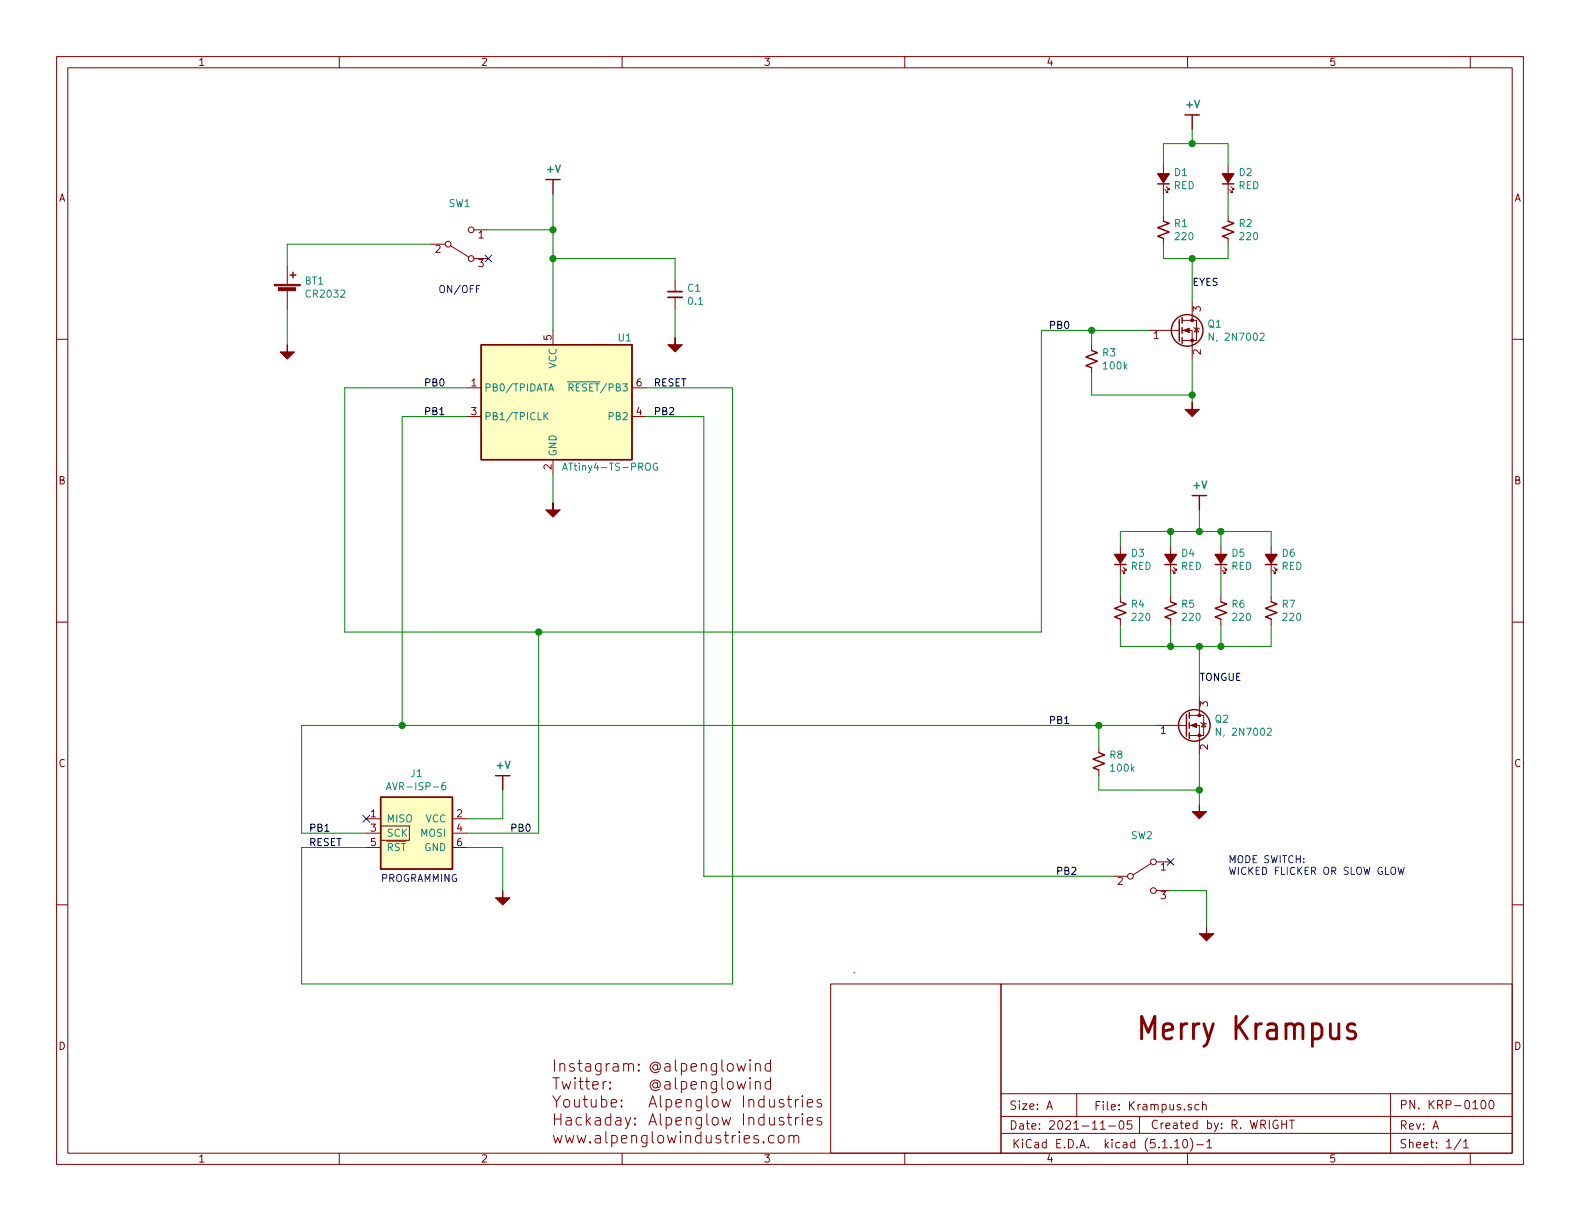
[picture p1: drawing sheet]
<svg xmlns="http://www.w3.org/2000/svg" width="279mm" height="216mm" viewBox="0 0 279 216" stroke-linecap="round" stroke-linejoin="round" font-family="sans-serif">
<g fill="none" stroke="#840000" stroke-width=".18">
<path d="M10 10h259.4v195.9h-259.4zM12 12h255.4v191.9h-255.4zM60 10v2M110 10v2M160 10v2M210 10v2M260 10v2M98.4 31.8h.1M205.7 29.2v5.1M205.7 38.1v1M206 33.5l.5 .5h-.3h.3v-.2M206.2 33l.6 .5h-.3h.3v-.2"/>
<path d="M211.5 20.3h.1M217.2 29.2v5.1M217.2 38.1v1M217.4 33.5l.5 .5h-.2h.2v-.2M217.7 33l.5 .5h-.3h.3v-.2M10 60h2M50.8 47v3.3M50.8 51.3v3.3M76.2 43.2h2.5M79.6 43.4l3.3 2.1M83.8 40.6h2.6M83.8 45.7h2.6"/>
<path d="M97.8 58.4v2.6M119.4 49.5v2.1M119.4 52.6v2M203.2 58.4h5.3M205.7 42.2v1M209 58.4h1.8v5.1M209 56.6h2.6v3.6h-2.6M210.8 53.3v3.3M211.1 57.9l.1 .1h.8l.1 .2M211.6 58l.4 .7h-.8zM217.2 42.2v1M267.4 60h2"/>
<path d="M82.5 68.6h2.6M82.5 73.7h2.6M111.8 68.6h2.5M111.8 73.7h2.5M193 61v1M193 65v1M97.8 81.3v2.5M198.1 96.5v5.1M207 96.5v5.1M212.7 87.6h.1M215.9 96.5v5.1M224.8 96.5v5.1"/>
<path d="M10 110h2M198.1 105.4v1M198.1 109.5v1M198.4 100.8l.5 .5h-.3h.3v-.2M198.6 100.3l.5 .5h-.2h.2v-.2M207 105.4v1M207 109.5v1M207.3 100.8l.5 .5h-.3h.3v-.2M207.5 100.3l.5 .5h-.2h.2v-.2M215.9 105.4v1M215.9 109.5v1M216.2 100.8l.5 .5h-.3h.3v-.2"/>
<path d="M216.4 100.3l.5 .5h-.2h.2v-.2M224.8 105.4v1M224.8 109.5v1M225 100.8l.6 .5h-.3h.3v-.2M225.3 100.3l.5 .5h-.2h.2v-.2M267.4 110h2M89.5 137.2h.1M194.3 132.1v1M194.3 136.1v1.1M204.5 128.3h5.3M210.3 128.3h1.8v5.1M210.3 126.5h2.6v3.5h-2.6"/>
<path d="M212.1 123.2v3.3M212.3 127.8l.2 .1h.7l.2 .1M212.9 127.9l.3 .6h-.7zM10 160h2M64.8 144.8h2.5M64.8 147.3h2.5M64.8 149.9h2.5M67.3 146.1h5.1v2.5h-5.1zM80 144.8h2.5M80 147.3h2.5M80 149.9h2.5M196.8 154.9h2.6"/>
<path d="M203.6 152.7l-3.2 2M204.5 152.4h2.5M204.5 157.5h2.5M267.4 160h2M146.9 174h30.1v29.9h-30.1zM151 172h.1M177 174h90.4v29.9h-90.4zM97.8 193.8l.6 1 .7-1M97.8 190.6h1.1M98 187.4v2M98 196.9v2M98 197.9h1.2"/>
<path d="M98.3 190.6v2M98.4 194.8v1M99 188.3a.52 .52 0 0 1 .8-.1l.1 1.2M99 188.1v1.3M99.2 196.9v2M99.4 191.2l.4 1.4 .4-1 .3 1 .4-1.4M99.8 194.6a.55 .55 0 0 1 .5-.2 .55 .55 0 0 1 .4 .4v.6a.55 .55 0 0 1-.5 .4 .55 .55 0 0 1-.5-.4zM100.2 197.7l.2-.1 .5 .1 .1 1.2M101 198.1l-.6 .1a.39 .39 0 0 0-.4 .4 .39 .39 0 0 0 .4 .3l.6-.1M101.5 188.2l-.2-.1-.5 .1v.4a.74 .74 0 0 1 .8 .4l-.1 .3-.2 .1-.6-.1M101.6 194.4l.1 1.3a.52 .52 0 0 0 .7-.1M101.7 190.6l-.1 .1h.2l-.1-.1v.2"/>
<path d="M101.7 191.2v1.4M102.2 188.1h.7M102.4 191.2h.7M102.4 187.4v1.7l.1 .2 .4 .1M102.4 194.4v1.4M102.6 190.6v1.7l.1 .2 .4 .1M102.8 197.7l-.5-.1-.4 .4v.6l.2 .2 .2 .1 .5-.1M103.1 194.4h.8M103.4 193.8v1.7l.1 .2 .4 .1M103.5 191.2h.8M103.6 188.2l.2-.1 .6 .1v1.2M103.7 196.9v2"/>
<path d="M103.8 190.6v1.7l.1 .2 .4 .1M103.9 198.2l.5 .7M104.4 188.5l-.6 .1a.39 .39 0 0 0-.3 .4 .39 .39 0 0 0 .3 .4l.6-.1M104.4 197.6l-.7 .7M104.5 194.4l.1 1.3a.52 .52 0 0 0 .8-.1M104.8 191.9l1-.2-.1-.4-.6-.1-.3 .3 .1 1 .2 .1 .6-.1M105.3 197.7l.2-.1 .6 .1 .1 1.2M105.4 194.4v1.4M106.2 198.1l-.7 .1a.39 .39 0 0 0-.3 .4 .39 .39 0 0 0 .3 .3l.7-.1M106.3 188.1v1.6a.56 .56 0 0 1-.9 .3M106.3 188.2l-.6-.1-.4 .3v.6l.2 .3 .2 .1 .6-.1M106.4 194.5l.5-.1 .4 .4v.6l-.2 .3-.2 .1-.5-.1"/>
<path d="M106.4 193.8v2M106.7 191.2v1.4M107.2 191.2l-.4 .1-.1 .3M107.2 188.1v1.3M107.8 188.1l-.4 .1-.2 .2M107.9 192.4l.1 .1-.1 .1-.1-.1 .1-.1v.2M107.9 191.3l.1 .1h-.2l.1-.1v.2M108 197.7l-.6-.1-.4 .4v.6l.2 .2 .2 .1 .6-.1M108 196.9v2M108.1 195.1l.9-.2-.1-.4-.5-.1-.3 .3 .1 1 .2 .1 .5-.1M108.5 188.2l.2-.1 .5 .1 .1 1.2M108.9 197.7l.2-.1 .6 .1 .1 1.2"/>
<path d="M109.3 188.5l-.6 .1a.39 .39 0 0 0-.3 .4 .39 .39 0 0 0 .3 .4l.6-.1M109.8 198.1l-.7 .1a.39 .39 0 0 0-.3 .4 .39 .39 0 0 0 .3 .3l.7-.1M109.9 195.6l.1 .1-.1 .1-.1-.1 .1-.1v.2M109.9 194.5l.1 .1h-.2l.1-.1v.2M110.3 188.3a.49 .49 0 0 1 .9 0v1.1M110.3 188.1v1.3M110.6 197.6l.4 1.3M111.2 188.3v-.1a.5 .5 0 0 1 .8 .1v1.1M111.5 197.6l-.7 1.8-.2 .2M112.3 198.7l.1 .1-.1 .1-.1-.1 .1-.1v.2M112.3 197.7l.1 .1h-.2l.1-.1v.2M113 189.2l.1 .1-.1 .1-.1-.1 .1-.1v.2"/>
<path d="M113 188.2l.1 .1h-.2l.1-.1v.1M114.8 195.8l.6-2 .7 2M114.8 198.9l.6-2 .7 2M115 195.2h.9M115 198.3h.9M116.3 188.4a.48 .48 0 0 0-.7 0 .48 .48 0 0 0 0 .7 .48 .48 0 0 0 .7-.1M116.3 188.3v.7h.4a.89 .89 0 0 0-.7-1.2 .89 .89 0 0 0-1 .9 .96 .96 0 0 0 .5 .9 .96 .96 0 0 0 1.1-.2M116.3 191.6a.48 .48 0 0 0-.7 0 .48 .48 0 0 0 0 .7 .48 .48 0 0 0 .7-.1M116.3 191.4v.8h.4a.89 .89 0 0 0-.7-1.2 .89 .89 0 0 0-1 .9 .96 .96 0 0 0 .5 .9 .96 .96 0 0 0 1.1-.2M116.8 193.8v1.7l.2 .3M116.8 196.9v1.7l.2 .3M117.6 188.2l.2-.1 .6 .1 .1 1.2"/>
<path d="M117.6 191.3l.2-.1 .6 .1 .1 1.3M117.8 194.5l.6-.1 .4 .4v.6l-.2 .3-.2 .1-.6-.1M117.8 197.7l.6-.1 .4 .4v.6l-.2 .2-.2 .1-.6-.1M117.8 194.4v2M117.8 197.6v2M118.5 188.5l-.7 .1a.39 .39 0 0 0-.3 .4 .39 .39 0 0 0 .3 .4l.7-.1M118.5 191.7l-.7 .1a.39 .39 0 0 0-.3 .4 .39 .39 0 0 0 .3 .4l.7-.1M119.4 187.4v1.7l.3 .3M119.4 190.6v1.7l.3 .3M119.5 195.1l1-.2-.1-.4-.6-.1-.3 .3 .1 1 .2 .1 .6-.1M119.5 198.2l1-.1-.1-.4-.6-.1-.3 .3 .1 .9 .2 .1 .6-.1M120.5 188.2l.6-.1 .3 .3v.6l-.1 .3-.2 .1-.6-.1"/>
<path d="M120.5 191.3l.6-.1 .3 .4v.6l-.1 .3-.2 .1-.6-.1M120.5 188.1v2M120.5 191.2v2M121.4 194.6a.47 .47 0 0 1 .8 .1v1.1M121.4 197.8a.47 .47 0 0 1 .8 .1v1M121.4 194.4v1.4M121.4 197.6v1.3M122.2 188.7l1-.2-.1-.3-.6-.1-.3 .2 .1 1 .2 .1 .6-.1M122.2 191.9l1-.2-.1-.4-.6-.1-.3 .3 .1 1 .2 .1 .6-.1M124 188.3a.52 .52 0 0 1 .8-.1l.1 1.2M124 191.4a.52 .52 0 0 1 .8-.1l.1 1.3M124 194.4v1.6a.56 .56 0 0 1-.8 .3"/>
<path d="M124 194.5l-.6-.1-.3 .4v.6l.2 .3 .1 .1 .6-.1M124 197.6v1.6a.56 .56 0 0 1-.8 .3M124 197.7l-.6-.1-.3 .4v.6l.2 .2 .1 .1 .6-.1M124 188.1v1.3M124 191.2v1.4M125 193.8v1.7l.3 .3M125 196.9v1.7l.3 .3M126 194.6a.55 .55 0 0 1 .6-.2 .55 .55 0 0 1 .4 .4v.6a.55 .55 0 0 1-.5 .4 .55 .55 0 0 1-.6-.4zM126 197.8a.55 .55 0 0 1 .6-.2 .55 .55 0 0 1 .4 .4v.6a.55 .55 0 0 1-.5 .4 .55 .55 0 0 1-.6-.4zM126.7 188.1v1.6a.54 .54 0 0 1-.9 .3M126.7 188.2l-.6-.1-.3 .3v.6l.1 .3 .2 .1 .6-.1M126.7 191.2v1.7a.54 .54 0 0 1-.9 .2"/>
<path d="M126.7 191.3l-.6-.1-.3 .4v.6l.1 .3 .2 .1 .6-.1M127.7 187.4v1.7l.2 .3M127.7 190.6v1.7l.2 .3M127.7 194.4l.3 1.4 .4-1 .4 1 .4-1.4M127.7 197.6l.3 1.3 .4-.9 .4 .9 .4-1.3M128.7 188.3a.55 .55 0 0 1 .5-.2 .55 .55 0 0 1 .5 .3v.6a.54 .54 0 0 1-.6 .4 .54 .54 0 0 1-.5-.4zM128.7 191.4a.55 .55 0 0 1 .5-.2 .55 .55 0 0 1 .5 .4v.6a.54 .54 0 0 1-.6 .4 .54 .54 0 0 1-.5-.4zM130.3 188.1l.4 1.3 .4-1 .4 1 .4-1.3M130.3 191.2l.4 1.4 .4-1 .4 1 .4-1.4M131.5 193.8v2M131.5 196.9v2M132.4 194.6a.52 .52 0 0 1 .8-.1l.1 1.3"/>
<path d="M132.4 197.8a.52 .52 0 0 1 .8-.1l.1 1.2M132.4 194.4v1.4M132.4 197.6v1.3M132.6 187.4l-.1 .1 .1 .1v-.2v.2M132.6 190.6l-.1 .1h.2l-.1-.1v.2M132.6 188.1v1.3M132.6 191.2v1.4M133.6 188.3a.52 .52 0 0 1 .7-.1l.1 1.2M133.6 191.4a.52 .52 0 0 1 .7-.1l.1 1.3M133.6 188.1v1.3M133.6 191.2v1.4M135.1 194.5l-.6-.1-.3 .4v.6l.1 .3 .2 .1 .6-.1"/>
<path d="M135.1 197.7l-.6-.1-.3 .4v.6l.1 .2 .2 .1 .6-.1M135.1 193.8v2M135.1 196.9v2M136.1 194.4l.1 1.3a.52 .52 0 0 0 .7-.1M136.1 197.6l.1 1.2a.52 .52 0 0 0 .7-.1M136.2 188.2l-.5-.1-.4 .3v.6l.2 .3 .2 .1 .5-.1M136.2 191.3l-.5-.1-.4 .4v.6l.2 .3 .2 .1 .5-.1M136.2 187.4v2M136.2 190.6v2M136.9 194.4v1.4M136.9 197.6v1.3M138.6 194.5l-.2-.1-.5 .1v.5a.74 .74 0 0 1 .8 .4l-.1 .3-.2 .1-.6-.1"/>
<path d="M138.6 197.7l-.2-.1-.5 .1v.5a.74 .74 0 0 1 .8 .4l-.1 .2-.2 .1-.6-.1M139.2 194.4h.8M139.2 197.6h.8M139.5 193.8v1.7l.1 .2 .4 .1M139.5 196.9v1.7l.1 .2 .4 .1M140.7 194.4v1.4M140.7 197.6v1.3M141.2 194.4l-.4 .1-.1 .3M141.2 197.6l-.4 .1-.1 .3M141.9 193.8l-.1 .1h.2l-.1-.1v.1M141.9 196.9l-.1 .1h.2l-.1-.1v.2M141.9 194.4v1.4"/>
<path d="M141.9 197.6v1.3M142.7 195.1l1-.2-.1-.4-.5-.1-.4 .3 .1 1 .3 .1 .5-.1M142.7 198.2l1-.1-.1-.4-.5-.1-.4 .3 .1 .9 .3 .1 .5-.1M145.2 194.5l-.4-.1-.3 .3 .1 .3 .6 .2 .1 .2-.1 .3-.1 .1-.6-.1M145.2 197.7l-.4-.1-.3 .3 .1 .3 .6 .1 .1 .3-.1 .2-.1 .1-.6-.1M177 197.4h90.4M177 193.4h90.4M185.1 196.2l.5-1.5 .5 1.5M185.2 195.7h.8M190.4 193.4v4M194.6 199.7h.9M196.1 199.1h1.1"/>
<path d="M198.1 198.2h.3a.94 .94 0 0 1 0 1.5 .82 .82 0 0 1-.3-1.5zM200.1 198.2h-.7l-.1 .7 .2-.1h.5l.2 .2-.1 .5-.2 .2-.6-.2M201.5 197.4v3M210.7 195.4a.37 .37 0 0 0-.6 .1l.1 .2 .5 .1v.2l-.2 .3-.4-.1M212 195.4l-.4-.1-.3 .3 .1 .5 .2 .2 .4-.1M212.6 195.4h.1a.37 .37 0 0 1 .6 .1v.8M212.6 194.8v1.5M226.7 198.1v1.5M226.7 198.8h.8M227.5 198.1v1.5M228 198.1h.9M228.4 198.1v1.5"/>
<path d="M245.9 193.4v10.5M253.4 199.7l.5-1.5 .5 1.5M262.1 194.6h.1a.8 .8 0 0 1 .6 .7 .8 .8 0 0 1-.6 .8 1 1 0 0 1-.1-1.5zM263.4 194.7l.3-.1a.81 .81 0 0 1 .5 .6 .81 .81 0 0 1-.2 .8l-.2 .1a.79 .79 0 0 1-.4-1.4zM60 203.9v2M97.9 200.8l.3 1.3 .4-1 .4 1 .4-1.3M100 200.8l.4 1.3 .3-1 .4 1 .4-1.3M102.1 200.8l.3 1.3 .4-1 .4 1 .4-1.3M104.4 201.9v.2l-.1-.1 .1-.1v.2M105.3 200.9l.2-.1 .6 .1 .1 1.2M106.2 201.2l-.7 .1a.39 .39 0 0 0-.3 .4 .39 .39 0 0 0 .3 .4l.7-.1M107.1 200.1v1.7l.3 .3"/>
<path d="M108.2 200.9l.6-.1 .3 .3v.6l-.2 .3-.1 .1-.6-.1M108.2 200.8v2M109.9 201.4l.9-.2v-.3l-.6-.1-.3 .2 .1 1 .2 .1 .6-.1M110 203.9v2M111.7 201a.5 .5 0 0 1 .9 0v1.1M111.7 200.8v1.3M114.4 200.8v1.6a.56 .56 0 0 1-.9 .3M114.4 200.9l-.6-.1-.4 .3v.6l.2 .3 .2 .1 .6-.1M115.3 200.1v1.7l.3 .3M116.5 200.9a.54 .54 0 0 1 .8 .2v.6a.54 .54 0 0 1-.5 .4 .54 .54 0 0 1-.5-.4v-.6zM118 200.8l.4 1.3 .4-1 .4 1 .4-1.3M120.3 200.1l-.1 .1h.2l-.1-.1v.2"/>
<path d="M120.3 200.8v1.3M121.3 201a.5 .5 0 0 1 .8 0v1.1M121.3 200.8v1.3M124 200.9l-.6-.1-.4 .3v.6l.2 .3 .2 .1 .6-.1M124 200.1v2M124.9 200.8v1a.48 .48 0 0 0 .4 .3 .48 .48 0 0 0 .5-.2M125.8 200.8v1.3M127.4 200.9l-.5-.1-.3 .2 .1 .3 .7 .2 .1 .2-.1 .3-.2 .1-.6-.1M128.1 200.8h.7M128.3 200.1v1.7l.1 .2 .4 .1M129.5 200.8v1.3M130.1 200.8l-.4 .1-.2 .2"/>
<path d="M130.7 200.1l-.1 .1h.2l-.1-.1v.2M130.7 200.8v1.3M131.6 201.4l.9-.2v-.3l-.6-.1-.3 .2 .1 1 .2 .1 .6-.1M134.1 200.9a.5 .5 0 0 0-.8 .1l.1 .3a.68 .68 0 0 1 .8 .4l-.1 .3-.2 .1-.6-.1M135 201.9l.1 .1-.1 .1-.1-.1 .1-.1v.2M136.9 200.9l-.6-.1-.4 .3v.6l.2 .3 .2 .1 .6-.1M137.8 200.9a.54 .54 0 0 1 .9 .2v.6a.54 .54 0 0 1-.6 .4 .54 .54 0 0 1-.5-.4v-.6zM139.5 201a.52 .52 0 0 1 .8-.1l.1 1.2M139.5 200.8v1.3M140.4 201l.1-.1a.48 .48 0 0 1 .7 .1v1.1M159 204h.1M160 203.9v2"/>
<path d="M177 200.4h90.4M207.7 201.9l.5-.4v1.5M207.7 203h.9M209.3 201.5h.2a.8 .8 0 0 1 .5 .7 .8 .8 0 0 1-.5 .8 1 1 0 0 1-.2-1.5zM210 203.9v2M210.5 201.3a1.71 1.71 0 0 1 0 2.3M211.6 202.4h1.2M213.4 201.9l.4-.4v1.5M213.4 203h.9M258.4 201.4l-1.3 1.9M258.8 201.9l.4-.4v1.5M258.8 203h.9"/>
<path d="M260 203.9v2"/>
<circle cx="79.2" cy="43.2" r=".51"/>
<circle cx="83.3" cy="45.7" r=".51"/>
<circle cx="83.3" cy="40.6" r=".51"/>
<circle cx="199.9" cy="154.9" r=".51"/>
<circle cx="204" cy="152.4" r=".51"/>
<circle cx="204" cy="157.5" r=".51"/>
</g>
<path d="M239.6 181.2l-.3-.2h-.5l-.4 .2-.1 .4 .1 .6 .4 .1h.5a.71 .71 0 0 1 .5 .7 .71 .71 0 0 1-.5 .7h-.7l-.3-.2" fill="none" stroke="#840000" stroke-width=".51"/>
<g fill="none" stroke="#840000" stroke-width=".25">
<path d="M96.5 31.8h2.6M97.8 31.8v2.5M204.7 32.5h2.1M205.7 39.1l1.1 .4-2.1 .8 2.1 .7-2.1 .8 1 .4M209.5 20.3h2.6M210.8 20.3v2.6M216.2 32.5h2M217.2 39.1l1 .4-2 .8 2 .7-2 .8 1 .4M51.3 48.6h1M51.8 48.1v1M208.5 56.5v3.8M209 56.1v1.1"/>
<path d="M209 57.9v1M209 59.7v1M85.1 61h26.7v20.3h-26.7zM193 62l1.1 .4-2.1 .7 2.1 .8-2.1 .7 1 .4M197.1 99.8h2M206 99.8h2M210.8 87.6h2.6M212.1 87.6v2.6M214.9 99.8h2M223.8 99.8h2M198.1 106.4l1 .4-2 .8 2 .7-2 .8 1 .4M207 106.4l1 .4-2 .8 2 .7-2 .8 1 .4"/>
<path d="M215.9 106.4l1 .4-2 .8 2 .7-2 .8 1 .4M224.8 106.4l1 .4-2 .8 2 .7-2 .8 1 .4M87.6 137.2h2.6M88.9 137.2v2.5M194.3 133.1l1 .4-2 .7 2 .8-2 .8 1 .3M209.8 126.4v3.8M210.3 126v1M210.3 127.8v1M210.3 129.5v1.1M67.3 141h12.7v12.7h-12.7z"/>
<circle cx="209.9" cy="58.4" r="2.79"/>
<circle cx="211.2" cy="128.3" r="2.79"/>
</g>
<g fill="#840000" stroke="#840000" stroke-width=".25">
<path d="M197.1 98h2l-1 1.6z"/>
<path d="M206 98h2l-1 1.6z"/>
<path d="M214.9 98h2l-1 1.6z"/>
<path d="M223.8 98h2l-1 1.6z"/>
<path d="M216.2 30.7h2l-1 1.6z"/>
<path d="M204.7 30.7h2.1l-1.1 1.6z"/>
</g>
<g fill="#840000" stroke="#840000" stroke-width=".18">
<path d="M212.1 142.2v1.3h1.3l-1.3 1.3-1.3-1.3h1.3z"/>
<path d="M88.9 157.5v1.3h1.3l-1.3 1.2-1.3-1.2h1.3z"/>
<path d="M213.4 163.8v1.3h1.2l-1.2 1.3-1.3-1.3h1.3z"/>
<path d="M119.4 59.7v1.3h1.2l-1.2 1.2-1.3-1.2h1.3z"/>
<path d="M48.5 50.3h4.6v.2h-4.6z"/>
<path d="M49.2 50.9h3.1v.5h-3.1z"/>
<path d="M49.5 62.2h1.3v-1.2v1.2h1.3l-1.3 1.3z"/>
<path d="M209.3 58.4l1-.4v.8z"/>
<path d="M209.5 72.4h1.3v-1.3v1.3h1.3l-1.3 1.3z"/>
<path d="M210.6 128.3l1-.4v.8z"/>
<path d="M97.8 88.9v1.3h1.3l-1.3 1.2-1.3-1.2h1.3z"/>
<circle cx="210.8" cy="60.2" r=".25"/>
<circle cx="210.8" cy="56.6" r=".25"/>
<circle cx="212.1" cy="130" r=".25"/>
<circle cx="212.1" cy="126.5" r=".25"/>
</g>
<g fill="#ffffc2" stroke="#ffffc2" stroke-width=".18">
<path d="M67.3 141h12.7v12.7h-12.7z"/>
<path d="M85.1 61h26.7v20.3h-26.7z"/>
</g>
<g fill="none" stroke="#008484" stroke-width=".18">
<path d="M214.6 58.9v1.3l-.8-1.3v1.3M222.8 59l.5-.1 .2 .4v.2l-.7 .7h.7M96.4 73.5l.5 .7M96.9 72.9l-.7 .8M97 69.1l.5-1.2 .4 1.2M97.2 68.8h.6M100.3 67.5h1.3M100.6 68.5h.6l.2-.2-.1-.3-.2-.1h-.5v1.2M100.9 68.5l.5 .6M99.5 83.2l.4-1.3 .4 1.3M99.6 82.8h.6M116.2 82a.59 .59 0 0 0-.7 .5 .59 .59 0 0 0 .7 .6l.1-.5h-.2"/>
<path d="M68.3 139.6l.5-1.2 .4 1.2M68.5 139.3h.6M78.7 138.4l-.3 .1a.87 .87 0 0 0 0 1.1l.4-.1v-.5l-.4-.1-.3 .2M215.8 128.8v1.2l-.7-1.2v1.2M224.1 128.9l.5-.1 .2 .3v.2l-.8 .7h.8"/>
</g>
<path d="M118.1 52.6h2.5M118.1 51.6h2.5" fill="none" stroke="#840000" stroke-width=".3"/>
<g fill="none" stroke="#008400" stroke-width=".18">
<path d="M97.8 34.3v24.1M205.7 29.2v-3.8h11.5v3.8M205.7 34.3v3.8M210.8 22.9v2.5M217.2 34.3v3.8M50.8 54.6v6.4M76.2 43.2h-25.4v3.8M86.4 40.6h11.4M97.8 45.7h21.6v3.8M119.4 54.6v5.1M193 58.4v2.6M203.2 58.4h-19.1v53.4h-123.1v-43.2h21.5"/>
<path d="M205.7 43.2v2.5h11.5v-2.5M210.8 45.7v7.6M82.5 73.7h-11.4v54.6M114.3 68.6h15.2v105.4h-76.2v-24.1h11.5M114.3 73.7h10.2v81.2h72.3M193 66v3.9h17.8M210.8 63.5v7.6M97.8 83.8v5.1M198.1 96.5v-2.5h26.7v2.5M207 94v2.5M212.1 90.2v3.8M215.9 94v2.5"/>
<path d="M95.2 111.8v35.5h-12.7M198.1 110.5v3.8h26.7v-3.8M198.1 101.6v3.8M207 101.6v3.8M207 110.5v3.8M212.1 114.3v8.9M215.9 101.6v3.8M215.9 110.5v3.8M224.8 101.6v3.8M88.9 139.7v5.1h-6.4M194.3 128.3v3.8M194.3 137.2v2.5h17.8"/>
<path d="M204.5 128.3h-151.2v19h11.5M212.1 133.4v8.8M82.5 149.9h6.4v7.6M207 157.5h6.4v6.3"/>
</g>
<path d="M84.9 50.5h-.6v1.2M247.2 153.3l.3 1.3 .3-.9 .2 .9 .3-1.3" fill="none" stroke="#0000c2" stroke-width=".18"/>
<g fill="#008400" stroke="#008400" stroke-width=".25">
<circle cx="212.1" cy="114.3" r=".51"/>
<circle cx="215.9" cy="94" r=".51"/>
<circle cx="207" cy="94" r=".51"/>
<circle cx="97.8" cy="45.7" r=".51"/>
<circle cx="95.3" cy="111.8" r=".51"/>
<circle cx="97.8" cy="40.6" r=".51"/>
<circle cx="71.1" cy="128.3" r=".51"/>
<circle cx="210.8" cy="69.9" r=".51"/>
<circle cx="210.8" cy="45.7" r=".51"/>
<circle cx="207" cy="114.3" r=".51"/>
<circle cx="210.8" cy="25.4" r=".51"/>
<circle cx="212.1" cy="139.7" r=".51"/>
<circle cx="215.9" cy="114.3" r=".51"/>
<circle cx="194.3" cy="128.3" r=".51"/>
<circle cx="193" cy="58.4" r=".51"/>
<circle cx="212.1" cy="94" r=".51"/>
</g>
<path d="M85.8 45.1l1.2 1.2M87 45.1l-1.2 1.2M64.2 144.2l1.2 1.2M65.4 144.2l-1.2 1.2M206.4 151.8l1.2 1.2M207.6 151.8l-1.2 1.2" fill="none" stroke="#000084" stroke-width=".18"/>
<text font-size="5.6" fill="#840000" x="202.2" y="183.9">Merry Krampus</text>
<g font-size="2.1" fill="#840000">
<text x="178.4" y="196.2">Size: A</text>
<text x="193.4" y="196.3">File: Krampus.sch</text>
<text x="247.4" y="196.1">PN. KRP-0100</text>
<text x="178.4" y="199.7">Date: 2021-11-05</text>
<text x="178.9" y="203">KiCad E.D.A. kicad (5.1.10)-1</text>
<text x="203.4" y="199.6">Created by: R. WRIGHT</text>
<text x="247.4" y="199.7">Rev: A</text>
<text x="247.4" y="203">Sheet: 1/1</text>
</g>
<g font-size="1.8" fill="#840000">
<text x="35" y="11.6">1</text>
<text x="85" y="11.6">2</text>
<text x="135" y="11.6">3</text>
<text x="185" y="11.6">4</text>
<text x="235" y="11.6">5</text>
<text x="10.4" y="35.6">A</text>
<text x="267.8" y="35.6">A</text>
<text x="77" y="44.7">2</text>
<text x="84.6" y="42.2">1</text>
<text x="84.6" y="47.2">3</text>
<text x="204" y="59.9">1</text>
<text x="212.3" y="55.1" transform="rotate(-90 212.3 55.1)">3</text>
<text x="97.5" y="60.2" transform="rotate(-90 97.5 60.2)">5</text>
<text x="212.3" y="62.7" transform="rotate(-90 212.3 62.7)">2</text>
<text x="83.3" y="68.3">1</text>
<text x="112.5" y="68.3">6</text>
<text x="83.3" y="73.4">3</text>
<text x="112.5" y="73.4">4</text>
<text x="97.5" y="83" transform="rotate(-90 97.5 83)">2</text>
<text x="10.4" y="85.6">B</text>
<text x="267.8" y="85.6">B</text>
<text x="213.6" y="124.9" transform="rotate(-90 213.6 124.9)">3</text>
<text x="205.3" y="129.8">1</text>
<text x="10.4" y="135.6">C</text>
<text x="213.6" y="132.6" transform="rotate(-90 213.6 132.6)">2</text>
<text x="267.8" y="135.6">C</text>
<text x="65.6" y="144.5">1</text>
<text x="65.6" y="147.1">3</text>
<text x="65.6" y="149.6">5</text>
<text x="80.8" y="144.5">2</text>
<text x="80.8" y="147.1">4</text>
<text x="80.8" y="149.6">6</text>
<text x="205.3" y="153.9">1</text>
<text x="197.6" y="156.5">2</text>
<text x="205.3" y="159">3</text>
<text x="10.4" y="185.6">D</text>
<text x="267.8" y="185.6">D</text>
<text x="35" y="205.5">1</text>
<text x="85" y="205.5">2</text>
<text x="135" y="205.5">3</text>
<text x="185" y="205.5">4</text>
<text x="235" y="205.5">5</text>
</g>
<g font-size="1.8" fill="#008484">
<text x="209.8" y="19.1">+V</text>
<text x="96.8" y="30.5">+V</text>
<text x="207.6" y="33.5">RED</text>
<text x="207.7" y="31.1">D1</text>
<text x="219" y="33.5">RED</text>
<text x="219.2" y="31.1">D2</text>
<text x="79.4" y="36.6">SW1</text>
<text x="207.7" y="40.2">R1</text>
<text x="219.2" y="40.2">R2</text>
<text x="207.9" y="42.5">220</text>
<text x="219.4" y="42.5">220</text>
<text x="53.9" y="50.3">BT1</text>
<text x="54.3" y="52.6">CR2032</text>
<text x="121.6" y="51.6">C1</text>
<text x="121.8" y="53.9">0.1</text>
<text x="213.6" y="57.9">Q1</text>
<text x="98.4" y="65.2" transform="rotate(-90 98.4 65.2)">VCC</text>
<text x="109.4" y="60.4">U1</text>
<text x="195" y="63">R3</text>
<text x="195.2" y="65.3">100k</text>
<text x="214.5" y="60.2">N, 2N7002</text>
<text x="85.6" y="69.2">PB0/TPIDATA</text>
<text x="101.4" y="69.2">RESET/PB3</text>
<text x="85.6" y="74.3">PB1/TPICLK</text>
<text x="107.8" y="74.3">PB2</text>
<text x="98.4" y="80.8" transform="rotate(-90 98.4 80.8)">GND</text>
<text x="100.4" y="83.2">ATtiny4-TS-PROG</text>
<text x="211.1" y="86.4">+V</text>
<text x="199.9" y="100.8">RED</text>
<text x="200.1" y="98.5">D3</text>
<text x="208.8" y="100.8">RED</text>
<text x="209" y="98.5">D4</text>
<text x="217.7" y="100.8">RED</text>
<text x="217.9" y="98.5">D5</text>
<text x="226.6" y="100.8">RED</text>
<text x="226.8" y="98.5">D6</text>
<text x="200.1" y="107.5">R4</text>
<text x="209" y="107.5">R5</text>
<text x="217.9" y="107.5">R6</text>
<text x="226.8" y="107.5">R7</text>
<text x="200.3" y="109.8">220</text>
<text x="209.2" y="109.8">220</text>
<text x="218.1" y="109.8">220</text>
<text x="227" y="109.8">220</text>
<text x="214.9" y="127.8">Q2</text>
<text x="215.7" y="130.1">N, 2N7002</text>
<text x="72.7" y="137.4">J1</text>
<text x="87.9" y="135.9">+V</text>
<text x="196.3" y="134.1">R8</text>
<text x="196.5" y="136.4">100k</text>
<text x="69.3" y="139.7">AVR-ISP-6</text>
<text x="68.3" y="145.4">MISO</text>
<text x="68.3" y="148">SCK</text>
<text x="74.5" y="148">MOSI</text>
<text x="75.3" y="145.4">VCC</text>
<text x="200" y="148.4">SW2</text>
<text x="68.3" y="150.5">RST</text>
<text x="75.1" y="150.5">GND</text>
</g>
<g font-size="1.8" fill="#0000c2">
<text x="77.5" y="51.8">ON/OFF</text>
<text x="67.3" y="156">PROGRAMMING</text>
<text x="217.2" y="152.6">MODE SWITCH:</text>
<text x="217.2" y="154.7">WICKED FLICKER OR SLOW GLOW</text>
</g>
<g font-size="1.8">
<text x="210.8" y="50.5">EYES</text>
<text x="185.4" y="58.2">PB0</text>
<text x="74.9" y="68.3">PB0</text>
<text x="115.6" y="68.3">RESET</text>
<text x="74.9" y="73.4">PB1</text>
<text x="115.6" y="73.4">PB2</text>
<text x="212.1" y="120.4">TONGUE</text>
<text x="185.4" y="128">PB1</text>
<text x="54.6" y="147.1">PB1</text>
<text x="54.6" y="149.6">RESET</text>
<text x="90.2" y="147.1">PB0</text>
<text x="186.7" y="154.7">PB2</text>
</g>
</svg>
